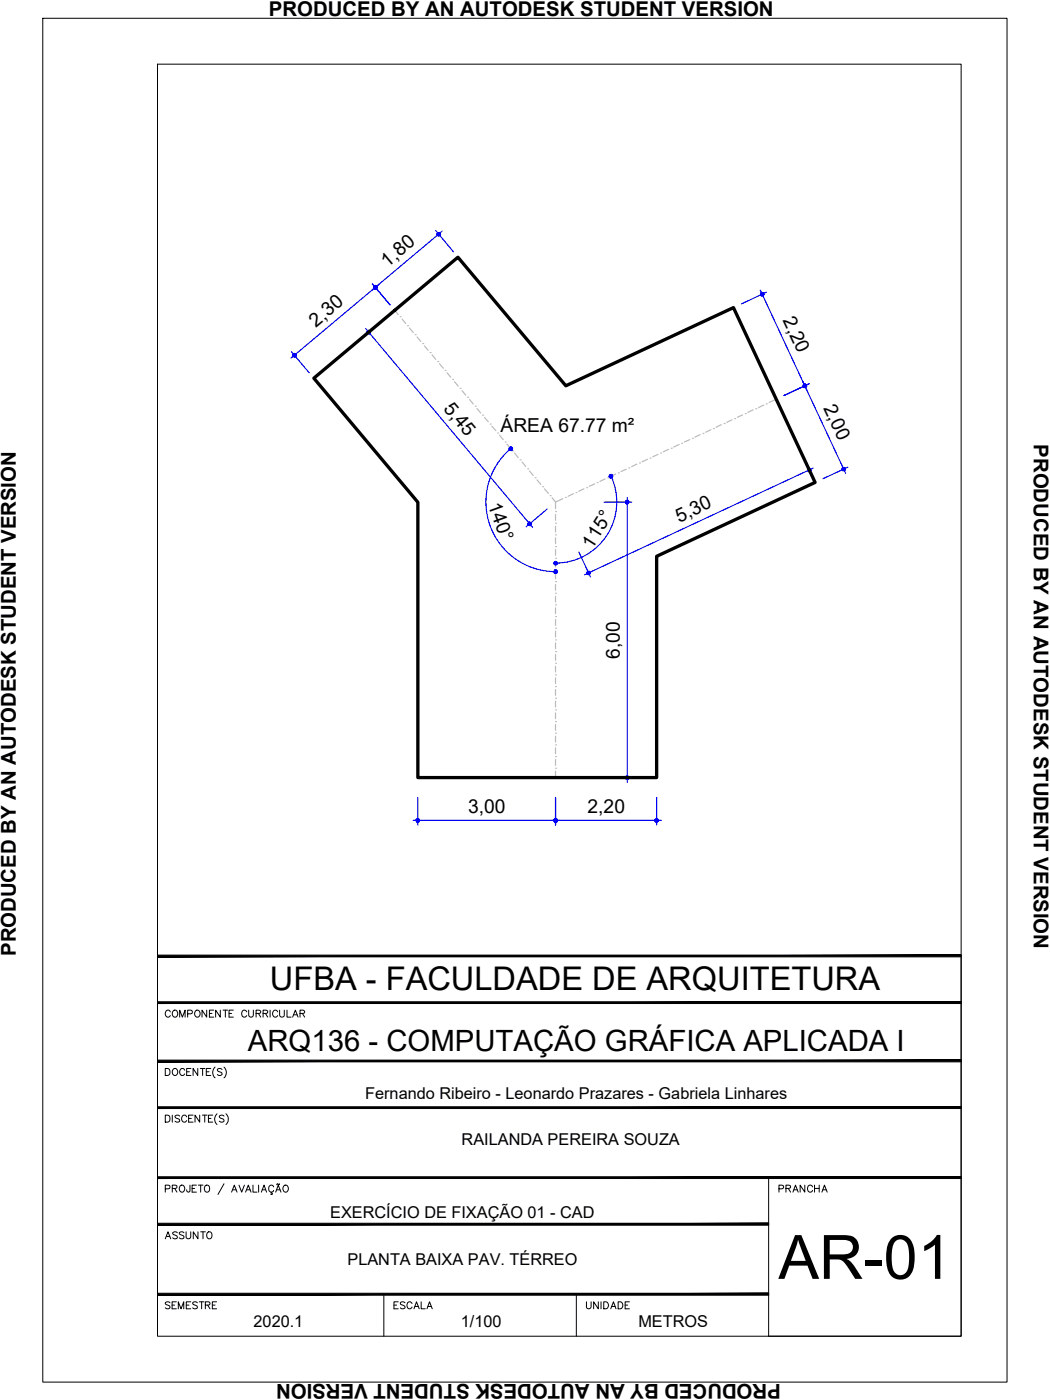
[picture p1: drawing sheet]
<svg xmlns="http://www.w3.org/2000/svg" width="229mm" height="305mm" viewBox="0 0 229 305" stroke-linecap="round" stroke-linejoin="round" font-family="sans-serif">
<!-- layer: ARQ_EIXO CINZA 04 -->
<g fill="none" stroke="#bababa" stroke-width=".25">
<path d="M85.9 67.6l.8 .9M87.1 69h.1M87.5 69.5l.8 .9M88.7 70.9h.1M89.2 71.4l.8 1M90.4 72.9h.1M90.8 73.4l.8 .9M92 74.8h.1M92.4 75.3l.8 1M93.6 76.8h.1M94.1 77.3l.8 .9M95.3 78.7h.1"/>
<path d="M95.7 79.2l.8 1M96.9 80.6h.1M97.3 81.2l.8 .9M98.6 82.6h.1M98.9 83.1l.9 1M100.2 84.5h.1M100.6 85l.8 1M101.8 86.5h.1M102.2 87l.8 1M103.5 88.4h.1M103.8 88.9l.8 1M105.1 90.4h.1"/>
<path d="M105.5 90.9l.8 .9M106.7 92.3h.1M107.1 92.8l.8 1M108.3 94.3h.1M108.8 94.7l.8 1M110 96.2h.1M110.4 96.7l.8 1M111.6 98.2h.1M112 98.6l.8 1M141 100l-1.2 .5M141.5 99.7h.1M143.3 98.9l-1.2 .5"/>
<path d="M143.8 98.6h.1M145.5 97.8l-1.1 .6M146.1 97.6h.1M147.9 96.8l-1.2 .5M148.4 96.5h.1M150.2 95.7l-1.2 .5M150.7 95.4h.1M152.4 94.6l-1.1 .6M153 94.4h.1M154.8 93.6l-1.2 .5M155.3 93.3h.1M157.1 92.5l-1.2 .5"/>
<path d="M157.6 92.2h.1M159.4 91.4l-1.2 .5M159.9 91.1h.1M161.7 90.3l-1.2 .5M162.3 90h.1M164 89.2l-1.2 .6M164.5 89h.1M166.3 88.2l-1.2 .5M166.8 87.9h.1M169 86.9l-1.6 .7M113.2 100.1h.1M113.7 100.6l.8 1"/>
<path d="M114.9 102.1h.1M115.3 102.5l.8 1M116.5 104h.1M116.9 104.5l.8 1M118.2 106h.1M118.5 106.4l.9 1M119.8 107.9h.1M120.2 108.4l.7 .9M120.9 119h.1M120.9 116.5h.1M120.9 113.9h.1M120.9 111.4h.1"/>
<path d="M120.9 112v1.3M120.9 114.6v1.2M120.9 117.1v1.3M120.9 119.6v1.3M122.5 108.6l-1.6 .7v1.4M123.1 108.3h.1M124.8 107.5l-1.1 .5M125.4 107.2h.1M127.1 106.4l-1.1 .6M127.7 106.2h.1M129.5 105.4l-1.2 .5M130 105.1h.1"/>
<path d="M131.7 104.3l-1.1 .5M132.3 104h.1M134 103.2l-1.1 .6M134.6 103h.1M136.4 102.2l-1.2 .5M136.9 101.9h.1M138.6 101l-1.1 .6M139.2 100.8h.1M120.9 139.3h.1M120.9 136.8h.1M120.9 134.2h.1M120.9 131.7h.1"/>
<path d="M120.9 129.2h.1M120.9 126.6h.1M120.9 124.1h.1M120.9 121.5h.1M120.9 122.2v1.2M120.9 124.7v1.3M120.9 127.3v1.2M120.9 129.8v1.3M120.9 132.3v1.3M120.9 134.9v1.2M120.9 137.4v1.3M120.9 140v1.2"/>
<path d="M120.9 159.6h.1M120.9 157.1h.1M120.9 154.6h.1M120.9 152h.1M120.9 149.5h.1M120.9 146.9h.1M120.9 144.4h.1M120.9 141.9h.1M120.9 142.5v1.3M120.9 145v1.3M120.9 147.6v1.2M120.9 150.1v1.3"/>
<path d="M120.9 152.7v1.2M120.9 155.2v1.3M120.9 157.7v1.3M120.9 167.3h.1M120.9 164.7h.1M120.9 162.2h.1M120.9 160.3v1.2M120.9 162.8v1.3M120.9 165.4v1.2M120.9 167.9v1.4"/>
</g>
<!-- layer: COTA AZUL -->
<g fill="none" stroke="#00f" stroke-width=".25">
<path d="M94.9 50.2l3.8 4.6M96.3 50.3l-33 27.7M63.5 76.6l3.8 4.6M79.6 71.5l36.4 43.3M81.1 61.8l3.8 4.6M84.1 69.1l-4.6 3.8M165.5 63.2l10.1 21.7M166.8 63.6l-5.4 2.6M111.2 97.7a15.2 15.2 0 0 0-4.5 16.8 15.2 15.2 0 0 0 14.3 10M174.1 97.8l2.5 5.5M174.8 83.1l9.3 19.9M176.1 83.6l-5.4 2.5"/>
<path d="M119.1 110.8l-4.5 3.9M131.5 109.3h6M133 103.7a13.3 13.3 0 0 1-12 18.9M136.6 108.3v62M177.1 101.9l-49.8 23.2M184.6 101.7l-5.4 2.5M126 120.2l2.6 5.4M90 178.6h54M91 173.6v6M120.9 173.6v6M131.5 169.3h6M143 173.6v6"/>
</g>
<!-- layer: 0 -->
<g fill="#00f" stroke="#00f" stroke-width=".22">
<path d="M80.1 72l-.2 .2 .4 .1zM79.9 72.2l.4 .1h-.4zM79.9 72.3l.1 .3 .3-.3z"/>
<path d="M80 72.6h.1l.2-.3zM80.3 72.3v.4l-.2-.1zM80.3 72.3v.4l.2-.1z"/>
<path d="M80.3 72.3l.2 .3 .1-.2zM80.3 72.3l.3-.1v.2zM80.3 72.3l.3-.1v-.1z"/>
<path d="M80.4 72l-.1 .3 .3-.2zM80.2 71.9l.2 .1-.1 .3zM80.1 72l.2 .3-.1-.4z"/>
<path d="M115.3 114l.3 .3 .1-.1zM115.3 114h.4v.2zM115.3 114h.4l-.1-.2z"/>
<path d="M115.4 113.7l-.1 .3 .3-.2zM115.2 113.7h.2l-.1 .3zM115.1 113.7l.2 .3-.1-.3z"/>
<path d="M115.1 113.7l-.1 .2 .3 .1zM115 113.9l.3 .1-.4 .1zM114.9 114.1l.1 .2 .3-.3z"/>
<path d="M115 114.3l.2 .1 .1-.4zM115.3 114l.1 .4h-.2zM115.3 114l.1 .4 .2-.1z"/>
<path d="M136.4 109l.2 .3v-.4zM136.4 109l.2 .3-.4-.2zM136.2 109.1v.2h.4z"/>
<path d="M136.2 109.3v.2l.4-.2zM136.2 109.5l.4-.2-.2 .3zM136.6 109.3l-.2 .3 .2 .1z"/>
<path d="M136.6 109.3v.4l.1-.1zM136.6 109.3l.3 .2-.2 .1zM136.6 109.3l.3 .2v-.2z"/>
<path d="M136.6 109.3h.3v-.2zM136.7 109l.2 .1-.3 .2zM136.6 108.9v.4l.1-.3z"/>
<path d="M136.6 169.3v.4l.1-.1zM136.6 169.3l.3 .2-.2 .1zM136.6 169.3l.3 .2v-.2z"/>
<path d="M136.6 169.3h.3v-.2zM136.7 169l.2 .1-.3 .2zM136.6 169v.3l.1-.3z"/>
<path d="M136.4 169l.2 .3v-.3zM136.4 169l.2 .3-.4-.2zM136.2 169.1v.2h.4z"/>
<path d="M136.2 169.3v.2l.4-.2zM136.2 169.5l.4-.2-.2 .3zM136.6 169.3l-.2 .3 .2 .1z"/>
<path d="M127.8 124.9l.1 .2 .2-.4zM128.1 124.7v.4h-.2zM128.1 124.7v.4h.2z"/>
<path d="M128.1 124.7l.2 .4 .1-.2zM128.1 124.7l.4 .1-.1 .1zM128.1 124.7l.4 .1v-.2z"/>
<path d="M128.4 124.4l-.3 .3 .4-.1zM128.2 124.4h.2l-.3 .3zM128 124.4l.1 .3 .1-.3z"/>
<path d="M128 124.4l-.2 .1 .3 .2zM127.8 124.5l.3 .2h-.3zM127.8 124.7v.2l.3-.2z"/>
<path d="M176.4 102l-.2 .3 .3-.1zM176.2 102h.2l-.2 .3zM176 102l.2 .3v-.3z"/>
<path d="M176 102l-.1 .1 .3 .2zM175.9 102.1l.3 .2h-.4zM175.8 102.3l.1 .2 .3-.2z"/>
<path d="M175.9 102.5l.1 .2 .2-.4zM176.2 102.3l-.1 .4h-.1zM176.2 102.3l-.1 .4h.3z"/>
<path d="M176.2 102.3l.2 .4 .1-.2zM176.2 102.3l.4 .1-.1 .1zM176.2 102.3l.4 .1-.1-.2z"/>
<path d="M165.8 63.7l-.1 .1 .2 .3zM165.7 63.8l.2 .3h-.3zM165.6 64.1v.1l.3-.1z"/>
<path d="M165.6 64.2l.1 .2 .2-.3zM165.9 64.1v.3h-.2zM165.9 64.1v.3h.2z"/>
<path d="M165.9 64.1l.2 .3 .1-.1zM165.9 64.1h.4l-.1 .2zM165.9 64.1h.4v-.2z"/>
<path d="M166.2 63.8l-.3 .3 .4-.2zM166 63.7l.2 .1-.3 .3zM165.8 63.7l.1 .4 .1-.4z"/>
<path d="M175.2 84l.2 .3 .2-.1zM175.2 84h.4v.2zM175.2 84h.4v-.1z"/>
<path d="M175.4 83.7l-.2 .3 .4-.1zM175.3 83.7h.1l-.2 .3zM175.1 83.7l.1 .3 .1-.3z"/>
<path d="M174.9 83.8l.3 .2-.1-.3zM174.9 83.8l.3 .2h-.3zM174.9 84v.2l.3-.2z"/>
<path d="M174.9 84.2l.1 .1 .2-.3zM175.2 84v.4l-.2-.1zM175.2 84v.4l.2-.1z"/>
<path d="M174.9 83.8l.3 .2-.1-.3zM174.9 83.8l.3 .2h-.3zM174.9 84v.2l.3-.2z"/>
<path d="M174.9 84.2l.1 .1 .2-.3zM175.2 84v.4l-.2-.1zM175.2 84v.4l.2-.1z"/>
<path d="M175.2 84l.2 .3 .2-.1zM175.2 84h.4v.2zM175.2 84h.4v-.1z"/>
<path d="M175.4 83.7l-.2 .3 .4-.1zM175.3 83.7h.1l-.2 .3zM175.1 83.7l.1 .3 .1-.3z"/>
<path d="M183.7 102.2l.2 .3 .1-.1zM183.7 102.2h.4l-.1 .2zM183.7 102.2h.4l-.1-.2z"/>
<path d="M183.9 101.8l-.2 .4 .3-.2zM183.7 101.8h.2l-.2 .4zM183.5 101.8l.2 .4v-.4z"/>
<path d="M183.5 101.8l-.1 .1 .3 .3zM183.4 101.9l.3 .3-.4-.1zM183.3 102.1v.2l.4-.1z"/>
<path d="M183.3 102.3l.2 .1 .2-.2zM183.7 102.2l-.1 .3-.1-.1zM183.7 102.2l-.1 .3h.3z"/>
<path d="M81.9 62.2l-.2 .4 .3-.3zM81.7 62.2h.2l-.2 .4zM81.5 62.3l.2 .3v-.4z"/>
<path d="M81.5 62.3l-.1 .1 .3 .2zM81.4 62.4l.3 .2h-.3zM81.4 62.6v.2l.3-.2z"/>
<path d="M81.4 62.8l.2 .1 .1-.3zM81.7 62.6l.1 .3h-.2zM81.7 62.6l.1 .3 .2-.1z"/>
<path d="M81.7 62.6l.3 .2 .1-.1zM81.7 62.6l.4-.1v.2zM81.7 62.6l.4-.1-.1-.2z"/>
<path d="M63.8 77.6l.2 .1 .1-.4zM64.1 77.3l.1 .4h-.2zM64.1 77.3l.1 .4 .1-.1z"/>
<path d="M64.1 77.3l.2 .3 .2-.1zM64.1 77.3h.4v.2zM64.1 77.3h.4l-.1-.2z"/>
<path d="M64.2 77l-.1 .3 .3-.2zM64.1 77h.1l-.1 .3zM63.9 77l.2 .3v-.3z"/>
<path d="M63.9 77l-.1 .2 .3 .1zM63.8 77.2l.3 .1-.3 .1zM63.8 77.4v.2l.3-.3z"/>
<path d="M81.4 62.8l.2 .1 .1-.3zM81.7 62.6l.1 .3h-.2zM81.7 62.6l.1 .3 .2-.1z"/>
<path d="M81.7 62.6l.3 .2 .1-.1zM81.7 62.6l.4-.1v.2zM81.7 62.6l.4-.1-.1-.2z"/>
<path d="M81.9 62.2l-.2 .4 .3-.3zM81.7 62.2h.2l-.2 .4zM81.5 62.3l.2 .3v-.4z"/>
<path d="M81.5 62.3l-.1 .1 .3 .2zM81.4 62.4l.3 .2h-.3zM81.4 62.6v.2l.3-.2z"/>
<path d="M95.6 50.6l-.1 .4 .3-.2zM95.5 50.6h.1l-.1 .4zM95.3 50.7l.2 .3v-.4z"/>
<path d="M95.3 50.7l-.1 .1 .3 .2zM95.2 50.8l.3 .2-.4 .1zM95.1 51.1l.1 .1 .3-.2z"/>
<path d="M95.2 51.2l.2 .2 .1-.4zM95.5 51l.1 .4h-.2zM95.5 51l.1 .4 .2-.1z"/>
<path d="M95.5 51l.3 .3 .1-.2zM95.5 51l.4-.1v.2zM95.5 51l.4-.1-.1-.1z"/>
<path d="M120.9 178.6h.4v-.2zM121.2 178.3l.1 .1-.4 .2zM120.9 178.2v.4l.3-.3z"/>
<path d="M120.8 178.3l.1 .3v-.4zM120.8 178.3l.1 .3-.3-.2zM120.6 178.4v.2h.3z"/>
<path d="M120.6 178.6v.2l.3-.2zM120.6 178.8l.3-.2-.1 .3zM120.9 178.6l-.1 .3 .1 .1z"/>
<path d="M120.9 178.6v.4l.3-.1zM120.9 178.6l.4 .2-.1 .1zM120.9 178.6l.4 .2v-.2z"/>
<path d="M90.6 178.6v.2l.4-.2zM90.6 178.8l.4-.2-.2 .3zM91 178.6l-.2 .3 .2 .1z"/>
<path d="M91 178.6v.4l.1-.1zM91 178.6l.3 .2-.2 .1zM91 178.6l.3 .2v-.2z"/>
<path d="M91 178.6h.3v-.2zM91.1 178.3l.2 .1-.3 .2zM91 178.2v.4l.1-.3z"/>
<path d="M90.8 178.3l.2 .3v-.4zM90.8 178.3l.2 .3-.4-.2zM90.6 178.4v.2h.4z"/>
<path d="M143 178.6h.3v-.2zM143.1 178.3l.2 .1-.3 .2zM143 178.2v.4l.1-.3z"/>
<path d="M142.8 178.3l.2 .3v-.4zM142.6 178.4l.2-.1 .2 .3zM142.6 178.4v.2h.4z"/>
<path d="M142.6 178.6v.2l.4-.2zM142.6 178.8l.4-.2-.2 .3zM143 178.6l-.2 .3 .2 .1z"/>
<path d="M143 178.6v.4l.1-.1zM143 178.6l.3 .2-.2 .1zM143 178.6l.3 .2v-.2z"/>
<path d="M120.6 178.6v.2l.3-.2zM120.6 178.8l.3-.2-.1 .3zM120.9 178.6l-.1 .3 .1 .1z"/>
<path d="M120.9 178.6v.4l.3-.1zM120.9 178.6l.4 .2-.1 .1zM120.9 178.6l.4 .2v-.2z"/>
<path d="M120.9 178.6h.4v-.2zM121.2 178.3l.1 .1-.4 .2zM120.9 178.2v.4l.3-.3z"/>
<path d="M120.8 178.3l.1 .3v-.4zM120.8 178.3l.1 .3-.3-.2zM120.6 178.4v.2h.3z"/>
<path d="M111.3 97.4l-.1 .3 .3-.2zM111.2 97.3l.1 .1-.1 .3zM111 97.4l.2 .3v-.4z"/>
<path d="M111 97.4l-.1 .2 .3 .1zM110.9 97.6l.3 .1h-.4zM110.8 97.7l.1 .3 .3-.3z"/>
<path d="M110.9 98h.2l.1-.3zM111.2 97.7l.1 .4-.2-.1zM111.2 97.7l.1 .4 .2-.1z"/>
<path d="M111.2 97.7l.3 .3v-.2zM111.2 97.7l.4-.1-.1 .2zM111.2 97.7l.4-.1-.1-.1z"/>
<path d="M120.9 124.5h.4v-.2zM121.2 124.1l.1 .2-.4 .2zM120.9 124.1v.4l.3-.4z"/>
<path d="M120.8 124.1l.1 .4v-.4zM120.8 124.1l.1 .4-.3-.2zM120.6 124.3v.2h.3z"/>
<path d="M120.6 124.5v.2l.3-.2zM120.6 124.7l.3-.2-.1 .3zM120.9 124.5l-.1 .3h.1z"/>
<path d="M120.9 124.5v.3h.3zM120.9 124.5l.4 .2-.1 .1zM120.9 124.5l.4 .2v-.2z"/>
<path d="M120.6 122.6v.2l.3-.2zM120.6 122.8l.3-.2-.1 .3zM120.9 122.6l-.1 .3 .1 .1z"/>
<path d="M120.9 122.6v.4l.3-.1zM120.9 122.6l.4 .2-.1 .1zM120.9 122.6l.4 .2v-.2z"/>
<path d="M120.9 122.6h.4v-.2zM121.2 122.3l.1 .1-.4 .2zM120.9 122.3v.3l.3-.3z"/>
<path d="M120.8 122.3l.1 .3v-.3zM120.6 122.4l.2-.1 .1 .3zM120.6 122.4v.2h.3z"/>
<path d="M132.8 103.3l-.1 .2 .3 .2zM132.7 103.5l.3 .2h-.4zM132.6 103.7l.1 .1 .3-.1z"/>
<path d="M132.7 103.8l.1 .2 .2-.3zM133 103.7v.4l-.2-.1zM133 103.7v.4l.2-.1z"/>
<path d="M133 103.7l.2 .3 .1-.1zM133 103.7h.4l-.1 .2zM133 103.7h.4l-.1-.2z"/>
<path d="M133.2 103.4l-.2 .3 .3-.2zM133.1 103.3l.1 .1-.2 .3zM132.8 103.3l.2 .4 .1-.4z"/>
</g>
<path d="M68.3 82.3l31.4-26.3 23.5 28 36.5-17 17.8 38-34.5 16.1v48.2h-52v-60z" fill="none" stroke="#000" stroke-width=".72"/>
<!-- layer: MRG_EXTERNA -->
<path d="M9.3 4h209.9v296.9h-209.9z" fill="none" stroke="#000" stroke-width=".22"/>
<!-- layer: MRG_INTERNA -->
<path d="M34.3 14h175v276.9h-175z" fill="none" stroke="#000" stroke-width=".22"/>
<!-- layer: SIMB_01 -->
<g fill="#000" stroke="#000" stroke-width=".22">
<path d="M34.3 218.1v.4l175-.4zM34.3 218.5l175-.4v.4z"/>
<path d="M34.3 207.9v.4l175-.4zM34.3 208.3l175-.4v.4z"/>
<path d="M34.3 230.8v.4l175-.4zM34.3 231.2l175-.4v.4z"/>
<path d="M34.3 256.2v.4l175-.4zM34.3 256.6l175-.4v.4z"/>
<path d="M34.3 241v.3l175-.3zM34.3 241.3l175-.3v.3z"/>
<path d="M34.3 266.3v.4l133-.4zM34.3 266.7l133-.4v.4z"/>
<path d="M34.3 282h133v-.4zM34.3 281.6h133l-133 .4z"/>
</g>
<g fill="none" stroke="#000" stroke-width=".22">
<path d="M45 219.9v1.5l-1-1.5v1.5M46.5 219.9h-.9v1.5h.9M48 219.9v1.5l-1.1-1.5v1.5M48.6 219.9h1M49.1 219.9v1.5M50.8 219.9h-.9v1.5h.9M54.1 219.9v1.1l.5 .4h.3l.3-.4v-1.1M58.8 219.9v1.5M60.9 219.9v1.1l.4 .4 .5-.2 .1-1.3M62.5 219.9v1.5h.9M209.3 208.1v82.8h-42v-34.5M36 232.6h.5a.82 .82 0 0 1 .5 .8 .82 .82 0 0 1-.5 .7h-.5z"/>
<path d="M37.1 220.3a.56 .56 0 0 0-.7-.4 .56 .56 0 0 0-.4 .6 .63 .63 0 0 0 .2 .8 .63 .63 0 0 0 .9-.2M37.7 220.1a.72 .72 0 0 1 1 .2 .72 .72 0 0 1-.3 1.1 .72 .72 0 0 1-.9-.4 .72 .72 0 0 1 .2-.9zM37.7 232.8a.72 .72 0 0 1 1 .2 .72 .72 0 0 1-.3 1.1 .72 .72 0 0 1-.9-.4 .72 .72 0 0 1 .2-.9zM39.1 221.4v-1.5l.6 1.5 .6-1.5v1.5M40.2 233a.56 .56 0 0 0-.6-.4 .56 .56 0 0 0-.5 .6 .63 .63 0 0 0 .3 .8 .63 .63 0 0 0 .8-.2M40.6 233.3h.6M40.9 220.7l.9-.1v-.5l-.3-.2h-.6v1.5M41.6 232.6h-1v1.5h1M42.7 220a.71 .71 0 0 1 .9 .7 .71 .71 0 0 1-.9 .7l-.3-.5v-.4zM43.1 232.6v1.5l-1.1-1.5v1.5M43.6 232.6h1M44.1 232.6v1.5"/>
<path d="M44.9 233.3h.6M45.6 220.6h.5M45.9 232.6h-1v1.5h1M46.8 232.3a1.57 1.57 0 0 0 0 2.4M48.3 232.8l-.3-.2-.7 .2 .2 .4 .5 .2 .3 .3v.2l-.3 .2-.7-.2M48.8 232.3a1.57 1.57 0 0 1 0 2.4M49.9 220.6h.5M53.7 220.3a.56 .56 0 0 0-.6-.4 .56 .56 0 0 0-.5 .6 .63 .63 0 0 0 .3 .8 .63 .63 0 0 0 .8-.2M55.8 220.6h.8l.2-.4-.4-.3h-.6v1.5M56.3 220.6l.5 .8M57.3 220.6h.8l.2-.4-.4-.3h-.6v1.5M57.8 220.6l.5 .8"/>
<path d="M60.5 220.3a.56 .56 0 0 0-.7-.4 .56 .56 0 0 0-.4 .6 .63 .63 0 0 0 .2 .8 .63 .63 0 0 0 .9-.2M63.7 221.4l.6-1.5 .6 1.5M63.9 220.9h.7M65.3 220.6h.9l.1-.4-.3-.3h-.7v1.5M65.8 220.6l.5 .8M36 242.8h.5a.82 .82 0 0 1 .5 .7 .82 .82 0 0 1-.5 .8h-.5zM36 258.8l.9-.1 .1-.6-1-.1v1.5M37.5 258.7l1-.1v-.5l-1-.1v1.5M37.5 242.8v1.5M38 258.7l.5 .8M39.1 243l-.3-.2-.7 .2 .2 .4 .7 .3 .1 .2v.2l-.3 .2-.7-.2M39.2 258.2a.72 .72 0 0 1 1 .2 .72 .72 0 0 1-.3 1.1 .72 .72 0 0 1-.9-.4 .72 .72 0 0 1 .2-.9z"/>
<path d="M40.6 243.2a.56 .56 0 0 0-.6-.4 .56 .56 0 0 0-.5 .6 .63 .63 0 0 0 .3 .8 .63 .63 0 0 0 .8-.2M41.1 243.5h.6M41.4 258l-.1 1.4-.4 .1-.2-.1-.1-.4M41.8 258.7h.6M42 242.8h-.9v1.5h.9M42.8 258h-1v1.5h1M43.2 258h1M43.5 242.8v1.5l-1-1.5v1.5M43.7 258v1.5M44.1 242.8h1M44.6 242.8v1.5M44.6 258.2a.63 .63 0 0 1 .8-.1 .63 .63 0 0 1 .2 .9 .57 .57 0 0 1-.5 .6 .57 .57 0 0 1-.6-.6z"/>
<path d="M45.4 243.5h.5M46.3 242.8h-.9v1.5h.9M47.2 242.5a1.57 1.57 0 0 0 0 2.3M48.8 243l-.4-.2-.6 .2 .1 .4 .7 .3 .2 .2v.2l-.4 .2-.6-.2M48.8 257.7l-1.3 2.4M49.2 242.5a1.57 1.57 0 0 1 0 2.3M50.4 259.5l.6-1.5 .6 1.5M50.7 259h.7M52 258l.6 1.5 .6-1.5M53.5 259.5l.6-1.5 .6 1.5M53.7 259h.7M55.1 258v1.5h.9"/>
<path d="M56.3 258v1.5M56.9 259.5l.6-1.5 .5 1.5M57.1 259h.7M59.1 259.5v.3l.2 .2h-.4M59.6 258.4a.6 .6 0 0 0-.9-.3 .6 .6 0 0 0-.2 .9 .54 .54 0 0 0 .4 .5 .54 .54 0 0 0 .7-.3M60 259.5l.6-1.5 .6 1.5M60.2 259h.8M60.3 257.8l-.1 .1M60.3 257.8h.2M60.5 257.8l.1 .1M60.6 257.9h.2M60.9 257.7l-.1 .2"/>
<path d="M61.8 258.2a.72 .72 0 0 1 1 .2 .72 .72 0 0 1-.3 1.1 .72 .72 0 0 1-.9-.4 .72 .72 0 0 1 .2-.9zM83.6 281.8v9.1M125.5 281.8v9.1"/>
</g>
<text font-size="13.3" x="169.5" y="278.4">AR-01</text>
<text font-size="7.1" x="58.8" y="215.6">UFBA - FACULDADE DE ARQUITETURA</text>
<text font-size="6.4" x="54" y="228.9">ARQ136 - COMPUTAÇÃO GRÁFICA APLICADA I</text>
<g font-size="4.4">
<text x="58.5" y="3.6">PRODUCED BY AN AUTODESK STUDENT VERSION</text>
<text x="225.1" y="96.7" transform="rotate(90 225.1 96.7)">PRODUCED BY AN AUTODESK STUDENT VERSION</text>
<text x="3.5" y="208.2" transform="rotate(-90 3.5 208.2)">PRODUCED BY AN AUTODESK STUDENT VERSION</text>
<text x="168.3" y="260.7">PRANCHA</text>
<text x="34.9" y="270.9">ASSUNTO</text>
<text x="34.9" y="286.1">SEMESTRE</text>
<text x="84.7" y="286.1">ESCALA</text>
<text x="126.3" y="286.1">UNIDADE</text>
<text x="170" y="301.3" transform="rotate(-180 170 301.3)">PRODUCED BY AN AUTODESK STUDENT VERSION</text>
</g>
<g font-size="4.2">
<text x="84.4" y="58.3" transform="rotate(-40 84.4 58.3)">1,80</text>
<text x="68.8" y="71.3" transform="rotate(-40 68.8 71.3)">2,30</text>
<text x="170.3" y="69.7" transform="rotate(65 170.3 69.7)">2,20</text>
<text x="96.4" y="89" transform="rotate(50 96.4 89)">5,45</text>
<text x="179.2" y="88.7" transform="rotate(65 179.2 88.7)">2,00</text>
<text x="109" y="94">ÁREA 67.77 m²</text>
<text x="106.2" y="110" transform="rotate(70 106.2 110)">140°</text>
<text x="147.8" y="113.8" transform="rotate(-25 147.8 113.8)">5,30</text>
<text x="128.9" y="119.6" transform="rotate(-58 128.9 119.6)">115°</text>
<text x="135" y="143.4" transform="rotate(-90 135 143.4)">6,00</text>
<text x="101.9" y="177">3,00</text>
<text x="127.9" y="177">2,20</text>
</g>
<g font-size="3.5">
<text x="79.5" y="239.3">Fernando Ribeiro - Leonardo Prazares - Gabriela Linhares</text>
<text x="100.5" y="249.3">RAILANDA PEREIRA SOUZA</text>
<text x="71.9" y="265.2">EXERCÍCIO DE FIXAÇÃO 01 - CAD</text>
<text x="75.6" y="275.4">PLANTA BAIXA PAV. TÉRREO</text>
<text x="55.2" y="289">2020.1</text>
<text x="100.3" y="289">1/100</text>
<text x="139" y="289">METROS</text>
</g>
</svg>
